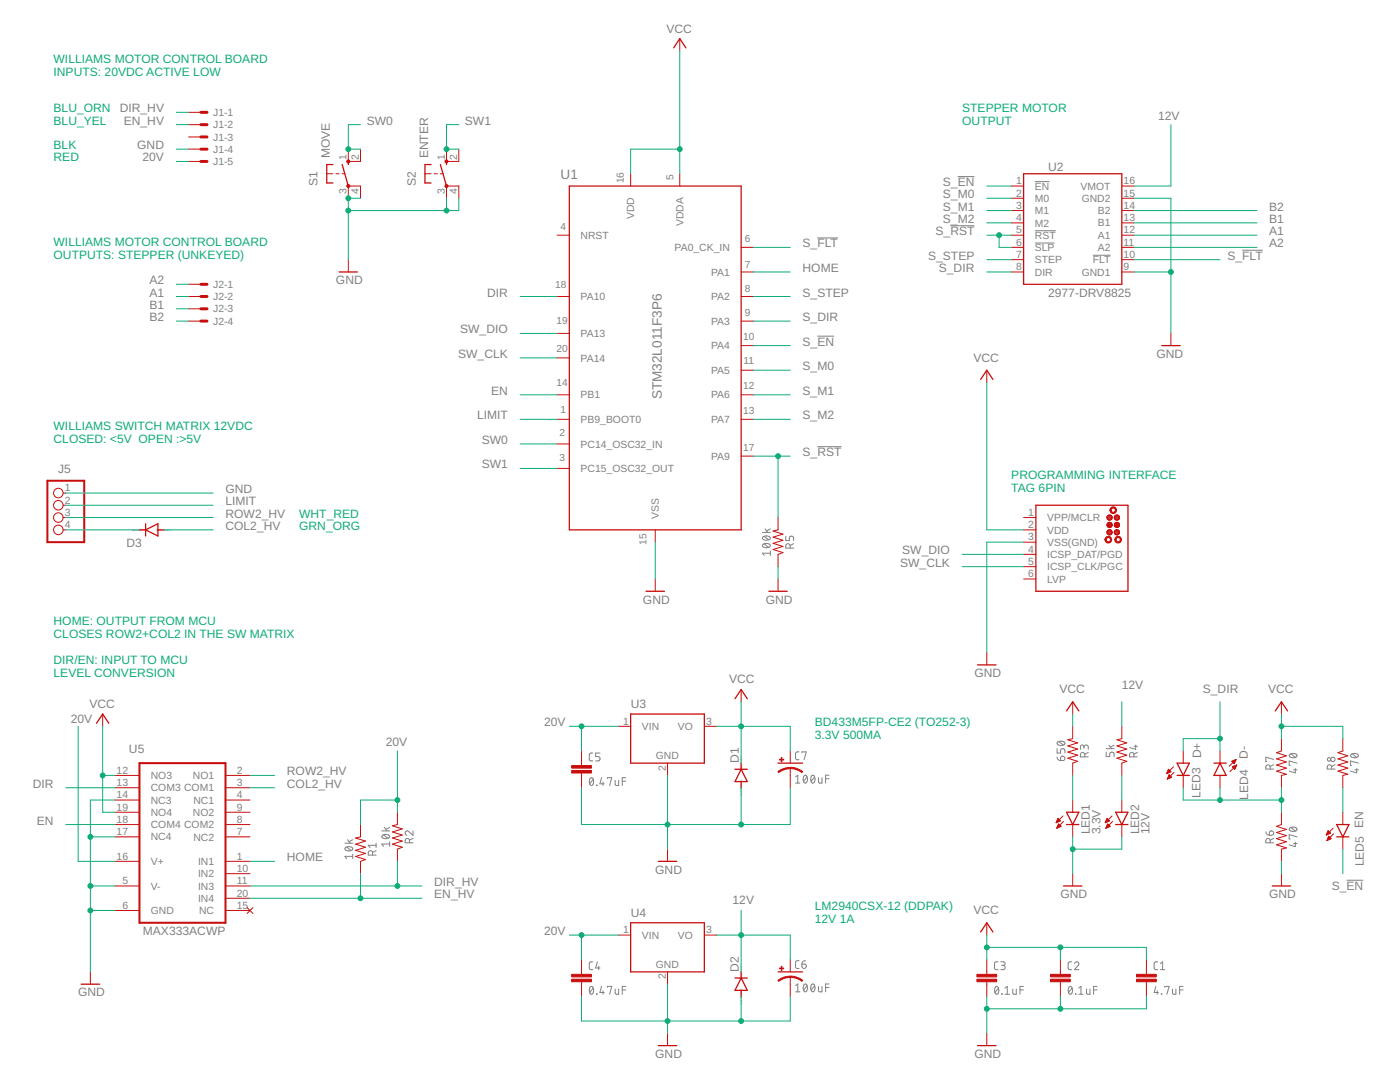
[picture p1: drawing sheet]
<svg xmlns="http://www.w3.org/2000/svg" width="279mm" height="216mm" viewBox="0 0 279 216" stroke-linecap="round" stroke-linejoin="round" font-family="sans-serif">
<g fill="none" stroke="#808080" stroke-width=".2">
<path d="M191.1 35.2h3.4M206.5 36.2h2.9M163.1 47.5h4.1M189.7 45h4.8M206.5 46h4.2M206.5 48.5h4M218.1 50.9h3.5M247.9 49.9h4.1M163.1 67.1h3.4M163.1 89.1h4.8M152.2 106.2h1.5M152.3 108.6a.99 .99 0 0 1 1.4 .3 .91 .91 0 0 1-1.5 0z"/>
<path d="M152.3 107.1a.99 .99 0 0 1 1.4 .3 .91 .91 0 0 1-1.5 0zM152.5 108.5l.9 .7M152.5 107l.9 .7M152.7 105.5l.5 .7M153.7 110.4h-1.5l.3 .4M153.7 109.9v.9M153.7 105.5l-.7 .4M156.8 107v.9h.7v-.6a.44 .44 0 0 1 .5-.3 .44 .44 0 0 1 .4 .3v.6M157.7 109.4v-.5a.43 .43 0 0 0-.4-.4 .43 .43 0 0 0-.5 .4v.5h1.6M158.4 108.5l-.7 .3M117.8 155.3l.2-.1a.94 .94 0 0 1 0 1.5 .97 .97 0 0 1-.2-1.4zM118.3 150.3h-.5l-.2 .3v1l.2 .2h.5"/>
<path d="M118.4 155.5l-.7 .9M119.1 156.7h.1M119.7 150.3h-.8v.7h.5a.44 .44 0 0 1 .3 .4 .44 .44 0 0 1-.3 .4h-.5M120.1 155.2l-.4 1.2h.9M120.3 156v.7M121.2 155.3v-.1h.9l-.4 1.5M122.8 155.7v.9l.2 .1h.5v-1M124.2 155.9h.7M124.9 155.2h-.7v1.5M158.8 155l.4-.3v1.6M158.8 156.3h.8M159.5 150l-.5 .1-.2 .3v1l.2 .2h.5"/>
<path d="M160 150.2v-.2h.9l-.4 1.6M160.5 154.8l.2-.1a.91 .91 0 0 1 0 1.6 .97 .97 0 0 1-.2-1.5zM161.1 155l-.7 .9M162 154.8l.2-.1a.91 .91 0 0 1 0 1.6 .97 .97 0 0 1-.2-1.5zM162.6 155l-.7 .9M163.3 155.2v.8l.3 .3h.4v-1.1M164.8 155.4h.7M165.5 154.7h-.7v1.6M211 151.1l.1 .4 .6 .3M211 149.4v.9h.7v-.6a.45 .45 0 0 1 .4-.3 .45 .45 0 0 1 .4 .3v.6M211.1 148.1a.97 .97 0 0 1 1.4 .2 .91 .91 0 0 1-1.5 0zM211.3 148l.9 .7"/>
<path d="M211.8 151a.44 .44 0 0 1 .7 .1 .44 .44 0 0 1-.4 .7h-.4zM216.3 149.1a.43 .43 0 0 1 .5-.4 .43 .43 0 0 1 .4 .4v.4M216.3 149.3v-.5l-.4-.1-.2 .1-.1 .7M216.5 151v-.4a.43 .43 0 0 0-.4-.5 .43 .43 0 0 0-.5 .5v.4h1.6M217.2 150.1l-.7 .4M220.8 150.1v.9h.7v-.6a.45 .45 0 0 1 .4-.3 .45 .45 0 0 1 .4 .3v.6M220.8 149.4h1.5M221.3 148.7l.5 .7M222.3 148.7l-.7 .4M226.3 151v-.4a.43 .43 0 0 0-.4-.5 .43 .43 0 0 0-.5 .5v.4h1.6M226.3 148.9h.7M226.7 148.7v.8l-1.3-.3"/>
<path d="M227 150.1l-.7 .4M253.5 153.5v-.5a.43 .43 0 0 0-.4-.4 .43 .43 0 0 0-.5 .4v.5h1.6M254.2 151.5l-1.6-.4v.9h.2M254.2 152.6l-.7 .4M257.4 150.5a.97 .97 0 0 1 1.4 .3 .91 .91 0 0 1-1.5 0zM257.6 150.4l.9 .7M258.1 153.6h.7M258.5 153.4v.8l-1.2-.3M258.8 152.3l-1.5-.5v.9h.2M265.7 153.5v-.5a.43 .43 0 0 0-.4-.4 .43 .43 0 0 0-.4 .4v.5h1.5M266.4 152.6l-.7 .4M269.6 150.5a.97 .97 0 0 1 1.5 .3 .91 .91 0 0 1-1.6 0z"/>
<path d="M269.9 150.4l.9 .7M270.4 153.6h.7M270.8 153.4v.8l-1.3-.3M271.1 152.3l-1.6-.5v.9h.2M68.8 168.3h1.6M68.9 169.1a.97 .97 0 0 1 1.5 .3 .94 .94 0 0 1-1.6 0zM69.2 169l.9 .7M69.4 167.6l.5 .7M70.4 170.9h-1.6l.4 .4M70.4 170.4v.9M70.4 167.6l-.7 .3M74.4 170.6v-.4a.43 .43 0 0 0-.5-.5 .43 .43 0 0 0-.4 .5v.4h1.6"/>
<path d="M75.1 169.7l-.7 .4M75.1 168.7h-1.6l.4 .4M75.1 168.3v.8M76.2 165.8h1.6M76.3 166.7a.99 .99 0 0 1 1.5 .2 .91 .91 0 0 1-1.6 0zM76.5 166.6l.9 .7M76.7 165.1l.5 .7M77.8 168.4h-1.6l.3 .5M77.8 168v.9M77.8 165.1l-.8 .4M81.7 168.2v-.5a.43 .43 0 0 0-.4-.4 .43 .43 0 0 0-.4 .4v.5h1.5M82.4 165.8v.9l-.8-.8a.43 .43 0 0 0-.7 .1 .43 .43 0 0 0 .3 .7"/>
<path d="M82.4 167.3l-.7 .3M252.6 166l.3 .5 .4 .2M253.4 165.9a.44 .44 0 0 1 .7 .1 .44 .44 0 0 1-.3 .7h-.5zM253.5 168.2v-.5a.43 .43 0 0 0-.4-.4 .43 .43 0 0 0-.5 .4v.5h1.6M254.2 167.3l-.7 .3M257.4 165.2a.99 .99 0 0 1 1.4 .3 .94 .94 0 0 1-1.5 0zM257.6 165.1l.9 .7M258.1 168.3h.7M258.5 168.1v.8l-1.2-.3M258.8 167l-1.5-.5v.9h.2M268.7 175.6h3.4M117.8 196.9l.2-.1a.94 .94 0 0 1 0 1.6 .97 .97 0 0 1-.2-1.5z"/>
<path d="M118.3 191.9l-.5 .1-.2 .3v1l.2 .2h.5M118.4 197.2l-.7 .8M119.1 198.3v.1zM119.2 191.9l-.3 1.2h.8M119.5 192.8v.7M120.1 196.8l-.4 1.2h.9M120.3 197.7v.7M121.2 197v-.2h.9l-.4 1.6M122.8 197.4v.8l.2 .2h.5v-1M124.2 197.5h.7M124.9 196.8h-.7v1.6M158.8 196.7l.4-.4v1.6"/>
<path d="M158.8 197.9h.8M159.5 191.7h-.5l-.2 .3v1l.2 .2 .5 .1M160 192.4h.5a.43 .43 0 0 1 .4 .5 .43 .43 0 0 1-.5 .3 .43 .43 0 0 1-.4-.4zM160.5 196.4l.2-.1a.91 .91 0 0 1 0 1.6 .99 .99 0 0 1-.2-1.5zM160.7 191.7l-.5 .3-.2 .4M161.1 196.7l-.7 .8M162 196.4l.2-.1a.91 .91 0 0 1 0 1.6 .99 .99 0 0 1-.2-1.5zM162.6 196.7l-.7 .8M163.3 196.8l.1 .9 .2 .2h.4v-1.1M164.8 197h.7M165.5 196.3h-.7v1.6M198.7 196.9l.2-.1a.91 .91 0 0 1 0 1.6 .97 .97 0 0 1-.2-1.5z"/>
<path d="M199.2 191.9l-.5 .1-.2 .3v1l.2 .2h.5M199.3 197.2l-.7 .8M199.7 191.9l.7 .1 .2 .2-.2 .4h-.5M199.9 198.3l.1 .1zM200.2 192.6a.43 .43 0 0 1 .4 .5 .43 .43 0 0 1-.4 .4h-.5M200.6 198.4h.9M200.6 197.2l.4-.4v1.6M202.1 197.4v.8l.3 .2h.4v-1M203.6 197.5h.7M204.3 196.8h-.7v1.6M213.4 196.9l.2-.1a.91 .91 0 0 1 0 1.6 .97 .97 0 0 1-.2-1.5zM213.9 191.9l-.6 .1-.1 .3 .1 1.1 .6 .1"/>
<path d="M214 197.2l-.7 .8M214.4 192.3a.43 .43 0 0 1 .6-.4 .43 .43 0 0 1 .2 .7l-.8 .9h.9M214.6 198.3l.1 .1zM215.3 198.4h.9M215.3 197.2l.4-.4v1.6M216.8 197.4v.7l.3 .3h.4v-1M218.2 197.5h.7M218.9 196.8h-.7v1.6M230.7 196.8l-.4 1.2h.9M230.9 197.7v.7M231 191.9l-.5 .1-.2 .3 .1 1 .1 .2h.5M231.6 193.5h.9"/>
<path d="M231.6 192.3l.4-.4v1.6M231.8 198.3l.1 .1zM232.5 197v-.2h.8l-.4 1.6M234 197.4v.8l.3 .2h.4v-1M235.4 197.5h.7M236.1 196.8h-.7v1.6"/>
<circle cx="265.2" cy="151.5" r=".35"/>
<circle cx="266" cy="151.5" r=".43"/>
</g>
<g fill="none" stroke="#c90d0c" stroke-width=".2">
<path d="M135.7 7.7v2.5M37.7 22.4h2.4M37.7 24.9h2.4M37.7 27.3h2.4M37.7 29.8h2.4M37.7 32.2h2.4M65.2 34.7h1.2M67.1 34.7h.6M68.3 34.7h.6M69.5 29.8v2.4h2.4v-2.4M69.5 39.6v-2.5h2.4v2.5M84.8 34.7h1.2"/>
<path d="M86.7 34.7h.6M87.9 34.7h.6M89.1 29.8v2.4h2.5v-2.4M89.1 39.6v-2.5h2.5v2.5M125.9 34.7v2.4M135.7 34.7v2.4M201.8 37.1h2.5M201.8 39.6h2.5M223.9 37.1h2.4M223.9 39.6h2.4M37.7 59.2h2.4M37.7 56.7h2.4"/>
<path d="M69.5 51.8v2.5M111.2 46.9h2.4M111.2 59.2h2.4M147.9 49.4h2.5M147.9 54.3h2.5M147.9 59.2h2.5M201.8 46.9h2.5M201.8 49.4h2.5M201.8 54.3h2.5M201.8 42h2.5M201.8 44.5h2.5M201.8 51.8h2.5"/>
<path d="M223.9 46.9h2.4M223.9 49.4h2.4M223.9 54.3h2.4M223.9 42h2.4M223.9 44.5h2.4M223.9 51.8h2.4M37.7 64.1h2.4M37.7 61.6h2.4M111.2 78.8h2.4M111.2 66.5h2.4M111.2 71.4h2.4M147.9 64.1h2.5"/>
<path d="M147.9 69h2.5M147.9 73.9h2.5M147.9 78.8h2.5M196.9 73.9v2.4M233.7 66.5v2.5M12.6 98.4h.5M111.2 83.7h2.4M111.2 88.6h2.4M111.2 93.5h2.4M147.9 83.7h2.5M147.9 91h2.5M12.6 103.3h.5"/>
<path d="M12.6 105.7h.5M12.6 100.8h.5M130.8 105.7v2.5M130.8 115.5v2.5M155.3 103.3v2.4l-1 .3 2 .6-2 .6 2 .6-2 .6 2 .6-2 .6 2 .7-1 .3v2.5M155.3 115.5v2.5M204.3 103.3h2.4M204.3 105.7h2.4M204.3 108.2h2.4M204.3 110.6h2.4M204.3 113.1h2.4M204.3 115.5h2.4"/>
<path d="M147.9 137.6v2.4M196.9 130.2v2.5M20.5 142.5v2.4M22.9 154.7h4.9M22.9 157.2h4.9M22.9 159.6h4.9M45 154.7h4.9M45 157.2h4.9M45 159.6h4.9M116.1 149.8v3M116.1 154.2v3M123.4 144.9h2.5"/>
<path d="M133.2 152.3v2.4M140.6 144.9h2.4M157.7 149.8v2.5M157.7 153.3v3.9M214.1 140v2.5M214.1 144.9v2.5l-1 .2 2 .6-2 .6 2 .7-2 .6 2 .6-2 .6 2 .6-1 .4v2.4M214.1 159.6v2.5M223.9 144.9v2.5l-1 .2 2 .6-2 .6 2 .7-2 .6 2 .6-2 .6 2 .6-1 .4v2.4M223.9 159.6v2.5M232.9 154.3h.2M232.9 154.2h.4M233 154h.6"/>
<path d="M233 155.4h.1M233 153.9h.6M233 155.3h.3M233.1 153.8h.4M233.1 155.2h.5M233.1 153.7h.3M233.1 155.1h.7M233.2 153.6h.1M233.2 155h.5M233.2 153.5l.5 .5-.9 .4zM233.2 154.8h.4M233.3 154.7h.1"/>
<path d="M233.8 155.1l-.5-.5-.3 .9M233.8 155.1l-.8 .4M234.2 153l-1.4 1.4M234.3 154.1l-1.3 1.4M236.1 149.8v2.5M236.1 154.7v2.5M243.5 149.8v2.5M243.5 154.7v2.5M245.8 151.9l.9-.3-.4 .8zM245.9 152h.6M245.9 153l.9-.3-.4 .8zM246 153h.7"/>
<path d="M246 152.1h.4M246 151.8h.5M246 153.1h.6M246.1 152.2h.3M246.1 153.2h.4M246.2 152.3h.2M246.3 152.9h.4M246.3 151.7h.3M246.3 153.3h.2M246.4 153.5h.1M246.5 152.8h.2M246.5 151.6h.2"/>
<path d="M246.7 151.6l-1.4 1.3M246.8 152.7l-1.4 1.3M246.8 152.7h.1M255.7 140v2.5M255.7 147.4v2.4l-.9 .4 1.9 .6-1.9 .6 1.9 .6-1.9 .7 1.9 .6-1.9 .6 1.9 .6-1 .2v2.5M268 147.4v2.4l-1 .4 2 .6-2 .6 2 .6-2 .7 2 .6-2 .6 2 .6-1 .2v2.5M22.9 171.9h4.9M22.9 176.8h4.9M22.9 162.1h4.9M22.9 164.5h4.9M22.9 167h4.9M45 171.9h4.9"/>
<path d="M45 174.3h4.9M45 176.8h4.9M45 179.2h4.9M45 162.1h4.9M45 164.5h4.9M45 167h4.9M71.9 164.5v2.5l-.9 .2 1.9 .6-1.9 .6 1.9 .7-1.9 .6 1.9 .6-1.9 .6 1.9 .6-1 .4v2.4M79.3 162.1v2.4l-1 .3 2 .6-2 .6 2 .6-2 .6 2 .6-2 .6 2 .7-1 .3v2.5M133.2 169.4v2.5M210.8 164.1h.2M210.9 163.9h.4M210.9 163.8h.7"/>
<path d="M210.9 165.2h.1M211 163.7h.6M211 165.1h.3M211 163.6h.4M211 165h.6M211.1 163.5h.2M211.1 164.9h.6M211.1 163.4h.1M211.1 164.8h.5M211.1 163.3l.5 .5-.8 .4zM211.2 164.6h.3M211.2 164.5h.2"/>
<path d="M211.3 164.4l.5 .5-.9 .4zM212.1 162.8l-1.3 1.4M212.2 163.9l-1.3 1.4M214.1 164.5v2.5M214.1 174.3v2.5M220.6 164.1h.2M220.7 163.9h.4M220.7 163.8h.7M220.7 165.2h.1M220.8 163.7h.6M220.8 165.1h.3M220.8 163.6h.4"/>
<path d="M220.8 165h.6M220.9 163.5h.2M220.9 164.9h.6M220.9 163.4h.1M220.9 164.8h.5M220.9 163.3l.5 .5-.8 .4zM221 164.6h.3M221 164.5h.2M221.1 164.4l.5 .5-.9 .4zM221.9 162.8l-1.3 1.4M222 163.9l-1.3 1.4M223.9 164.5v2.5"/>
<path d="M255.7 162.1v2.4l-.9 .4 1.9 .6-1.9 .6 1.9 .6-1.9 .6 1.9 .7-1.9 .6 1.9 .6-1 .2v2.5M255.7 174.3v2.5M264.7 166.6h.1M264.8 166.5h.2M264.8 166.4h.5M264.8 166.2h.7M264.8 167.6h.2M264.9 166.1h.5M264.9 167.5h.4M264.9 166h.4M264.9 167.4h.6M265 165.9h.2"/>
<path d="M265 167.3h.6M265 165.8h.1M265 167.2h.5M265.1 167h.3M265.1 166.9h.2M265.2 166.9l.5 .4-.9 .4zM265.5 166.2l-.5-.4-.3 .8M265.5 166.2l-.8 .4M266 165.3l-1.3 1.3M266.1 166.4l-1.3 1.3M268 162.1v2.4M268 167v2.4"/>
<path d="M18 193.9v2.5M22.9 181.7h4.9M45 181.7h4.9M49.3 181.1l1.2 1.2M50.5 181.1l-1.2 1.2M116.1 191.5v2.9M116.1 195.9v2.9M123.4 186.6h2.5M133.2 193.9v2.5M140.6 186.6h2.4M157.7 191.5v2.4M157.7 194.9v3.9"/>
<path d="M196.9 184.1v2.5M196.9 191.5v2.9M196.9 195.9v2.9M211.6 191.5v2.9M211.6 195.9v2.9M228.8 191.5v2.9M228.8 195.9v2.9M133.2 206.2v2.4M196.9 206.2v2.4"/>
<circle cx="11.6" cy="98.4" r=".95"/>
<circle cx="11.6" cy="105.7" r=".95"/>
<circle cx="11.6" cy="100.8" r=".95"/>
<circle cx="11.6" cy="103.3" r=".95"/>
</g>
<g fill="none" stroke="#c90d0c" stroke-width=".25">
<path d="M134.5 9.5l1.2-1.8 1.2 1.8M66.4 32.8h-1.2v3.7h1.2M68.3 32.8l1.2 4.3M69.5 32.2v.6M86 32.8h-1.2v3.7h1.2M87.9 32.8l1.2 4.3M89.1 32.2v.6M113.6 37.1h34.3v68.6h-34.3zM204.3 34.7h19.6v22h-19.6zM67.7 54.3h3.6M195.7 75.7l1.2-1.8 1.3 1.8M231.9 69h3.6"/>
<path d="M27.8 105.7h1.3M29.1 105.7l2.4-1.2v2.5zM29.1 104.5v2.5M31.5 105.7h1.2M128.9 118h3.7M153.4 118h3.7M206.7 100.8h18.4v17.2h-18.4zM221 103.4h.9M221 103.1h.9M221 103.4a.49 .49 0 0 1 .4-.6 .49 .49 0 0 1 .5 .6M221 103.4v.2M221 106.3a.48 .48 0 0 0 .4 .4 .48 .48 0 0 0 .5-.4"/>
<path d="M221 104.8h.9M221 104.6h.9M221 104.6a.5 .5 0 0 0 .2 .6 .5 .5 0 0 0 .6-.1M221 106.1v.2M221 106.3h.9M221 106.1h.9M221 105.9l.3-.2 .5 .2M221 103.6l.3 .2 .5-.2M221 103.6h.8M221 105.9v.2M221 105.9h.8M221.1 105.1h.7"/>
<path d="M221.1 104.4h.7M221.1 106.6h.7M221.1 102.9h.7M221.8 104.4a.5 .5 0 0 0-.5-.1 .5 .5 0 0 0-.3 .3M221.8 104.4l.1 .2M221.8 105.9l.1 .2M221.9 103.4l-.1 .2M221.9 104.6l-.1 .5M221.9 106.1v.2M222.4 103.4a.5 .5 0 0 1 .5-.6 .5 .5 0 0 1 .5 .6M222.4 104.6l.1 .5M222.4 106.1v.2"/>
<path d="M222.4 103.4l.1 .2M222.4 103.4h1M222.4 104.8h1M222.4 106.3a.5 .5 0 0 0 .5 .4 .5 .5 0 0 0 .5-.4M222.4 106.1h1M222.4 103.1h1M222.4 104.6h1M222.4 106.3h1M222.5 103.6h.8M222.5 105.9l.3-.2 .5 .2M222.5 104.4a.48 .48 0 0 1 .8 0M222.5 104.4l-.1 .2"/>
<path d="M222.5 105.1a.48 .48 0 0 0 .8 0M222.5 105.1h.8M222.5 105.9h.8M222.5 105.9l-.1 .2M222.5 104.4h.8M222.5 106.6h.8M222.6 102.9h.6M223.3 104.4l.1 .2M223.3 105.9l.1 .2M223.4 104.6l-.1 .5M223.4 106.1v.2M223.4 103.4l-.4 .4-.5-.2"/>
<path d="M146.7 139.4l1.2-1.8 1.2 1.8M195.1 132.7h3.7M19.3 144.3l1.2-1.8 1.2 1.8M125.9 142.5h14.7v9.8h-14.7zM146.7 153.5h2.4M147.9 152.3v1.2M147.9 156v1.2M147.9 153.5l1.2 2.5h-2.4zM155.3 152.3h4.9M212.9 141.9l1.2-1.9 1.2 1.9M234.9 152.3h2.5l-1.3 2.4zM234.9 154.7h2.5"/>
<path d="M242.3 152.3h2.4M243.5 152.3l1.2 2.4h-2.4zM254.5 141.9l1.2-1.9 1.3 1.9M131.4 171.9h3.7M212.2 176.8h3.7M212.9 162.1h2.4l-1.2 2.4zM212.9 164.5h2.4M222.7 164.5h2.4M222.7 162.1h2.4l-1.2 2.4zM253.9 176.8h3.7M266.8 164.5h2.4l-1.2 2.5zM266.8 167h2.4"/>
<path d="M16.2 196.4h3.7M125.9 184.1h14.7v9.8h-14.7zM146.7 195.2h2.4M147.9 193.9v1.3M147.9 197.6v1.2M147.9 195.2l1.2 2.4h-2.4zM155.3 193.9h4.9M195.7 186l1.2-1.9 1.3 1.9M131.4 208.6h3.7M195.1 208.6h3.7"/>
</g>
<g fill="#c90d0c" stroke="#c90d0c" stroke-width=".2">
<path d="M226.8 195.4h4v.5h-4z"/>
<path d="M226.8 194.4h4v.5h-4z"/>
<path d="M209.7 195.4h3.9v.5h-3.9z"/>
<path d="M209.7 194.4h3.9v.5h-3.9z"/>
<path d="M195 195.4h3.9v.5h-3.9z"/>
<path d="M195 194.4h3.9v.5h-3.9z"/>
<path d="M155.6 193.2h.8v.1h-.8z"/>
<path d="M155.9 192.8h.1v.9h-.1z"/>
<path d="M155.6 151.5h.8v.1h-.8z"/>
<path d="M155.9 151.2h.1v.8h-.1z"/>
<path d="M114.1 153.7h3.9v.5h-3.9z"/>
<path d="M114.1 152.8h3.9v.5h-3.9z"/>
<path d="M114.1 195.4h3.9v.5h-3.9z"/>
<path d="M114.1 194.4h3.9v.5h-3.9z"/>
</g>
<g fill="#c90d0c" stroke="#c90d0c" stroke-width=".2">
<path d="M221.7 101.3a.66 .66 0 0 1 1 .1 .66 .66 0 0 1-.3 1 .66 .66 0 0 1-.9-.6h.2a.43 .43 0 0 1 .6-.4 .43 .43 0 0 1 .2 .6 .43 .43 0 0 1-.7 0l-.1-.2h-.2z" fill-rule="evenodd"/>
<path d="M220.7 107.2a.67 .67 0 0 1 1.1 .2 .67 .67 0 0 1-.5 1 .67 .67 0 0 1-.8-.7h.3a.43 .43 0 0 1 .6-.4 .43 .43 0 0 1 .1 .7 .43 .43 0 0 1-.7-.2v-.1h-.3z" fill-rule="evenodd"/>
<path d="M222.7 107.2a.67 .67 0 0 1 1 .1 .67 .67 0 0 1-.4 1 .67 .67 0 0 1-.8-.6h.2a.42 .42 0 0 1 .6-.4 .42 .42 0 0 1 .2 .6 .42 .42 0 0 1-.7-.1l-.1-.1h-.2z" fill-rule="evenodd"/>
<path d="M157.7 194.8l1.3 .2 1.2 .6-.2 .2-.8-.5-1.5-.3z" fill-rule="evenodd"/>
<path d="M155.3 195.6l1.1-.6 1.3-.2v.2l-1 .2-1.3 .6z" fill-rule="evenodd"/>
<path d="M157.7 153.1l1.3 .2 1.2 .7-.2 .2-1.3-.7-1-.1z" fill-rule="evenodd"/>
<path d="M155.3 154l1.1-.6 1.3-.3v.3l-1 .1-1.3 .7z" fill-rule="evenodd"/>
<path d="M69.3 36.9h.4l.1 .2-.1 .2-.2 .1-.2-.1z" fill-rule="evenodd"/>
<path d="M69.3 32h.4l.1 .2-.1 .2h-.4z" fill-rule="evenodd"/>
<path d="M88.9 36.9h.4l.1 .2-.1 .2-.2 .1-.2-.1z" fill-rule="evenodd"/>
<path d="M88.9 32h.4l.1 .2-.1 .2h-.4z" fill-rule="evenodd"/>
</g>
<path d="M40.1 22.4h1.2M40.1 24.9h1.2M40.1 27.3h1.2M40.1 29.8h1.2M40.1 32.2h1.2M40.1 56.7h1.2M40.1 59.2h1.2M40.1 61.6h1.2M40.1 64.1h1.2" fill="none" stroke="#c90d0c" stroke-width=".59"/>
<path d="M9.5 95.9h7.3v12.3h-7.3zM27.8 152.3h17.2v31.8h-17.2z" fill="none" stroke="#c90d0c" stroke-width=".4"/>
<g fill="none" stroke="#0dab76" stroke-width=".2">
<path d="M135.7 10.2v24.5M35.2 29.8h2.5M35.2 32.2h2.5M35.2 22.4h2.5M35.2 24.9h2.5M71.9 39.6h-2.4v12.2M71.9 24.9h-2.4v4.9h2.4M89.1 39.6v2.4M91.6 24.9h-2.5v4.9h2.5M91.6 39.6v2.4h-22.1M135.7 29.8h-9.8v4.9M196.9 39.6h4.9"/>
<path d="M196.9 37.1h4.9M226.3 39.6h7.4v26.9M233.7 24.9v12.2h-7.4M35.2 59.2h2.5M35.2 56.7h2.5M103.8 59.2h7.4M150.4 54.3h7.3M150.4 59.2h7.3M150.4 49.4h7.3M196.9 54.3h4.9M196.9 42h4.9M196.9 46.9h4.9"/>
<path d="M196.9 44.5h4.9M196.9 51.8h4.9M199.4 46.9v2.5h2.4M226.3 54.3h7.4M226.3 42h24.5M226.3 46.9h24.5M226.3 49.4h24.5M226.3 44.5h24.5M226.3 51.8h17.2M35.2 61.6h2.5M35.2 64.1h2.5M103.8 66.5h7.4"/>
<path d="M103.8 71.4h7.4M103.8 78.8h7.4M150.4 64.1h7.3M150.4 69h7.3M150.4 73.9h7.3M150.4 78.8h7.3M196.9 76.3v29.4h7.4M13.1 98.4h29.4M103.8 83.7h7.4M103.8 88.6h7.4M103.8 93.5h7.4M150.4 91h7.3"/>
<path d="M150.4 83.7h7.3M155.3 91v12.3M13.1 105.7h14.7M13.1 103.3h29.4M13.1 100.8h29.4M32.7 105.7h9.8M130.8 108.2v7.3M155.3 113.1v2.4M192 110.6h12.3M192 113.1h12.3M204.3 108.2h-7.4v22M13.1 157.2h9.8"/>
<path d="M15.6 144.9v27h7.3M20.5 144.9v17.2h2.4M20.5 154.7h2.4M22.9 159.6h-4.9v34.3M49.9 154.7h4.9M49.9 157.2h4.9M79.3 159.6h-7.4v4.9M79.3 149.8v12.3M113.6 144.9h9.8M116.1 144.9v4.9M116.1 157.2v7.3h41.6v-7.3M133.2 154.7v14.7"/>
<path d="M143 144.9h14.7v4.9M147.9 140v12.3M147.9 157.2v7.3M214.1 142.5v2.4M214.1 154.7v4.9M223.9 140v4.9M223.9 154.7v4.9M236.1 157.2v2.4h19.6M243.5 140v9.8M243.5 157.2v2.4M243.5 147.4h-7.4v2.4M255.7 142.5v4.9"/>
<path d="M255.7 157.2v4.9M255.7 144.9h12.3v2.5M268 157.2v4.9M13.1 164.5h9.8M18 176.8h4.9M18 167h4.9M49.9 176.8h34.3M49.9 171.9h4.9M49.9 179.2h34.3M71.9 174.3v4.9M79.3 171.9v4.9M214.1 167v7.3"/>
<path d="M223.9 167v2.4h-9.8M255.7 171.9v2.4M268 169.4v4.9M18 181.7h4.9M113.6 186.6h9.8M116.1 198.8v4.9h41.6v-4.9M116.1 186.6v4.9M133.2 196.4v9.8M143 186.6h14.7v4.9M147.9 181.7v12.2M147.9 198.8v4.9M196.9 186.6v4.9"/>
<path d="M196.9 198.8v7.4M196.9 189h31.9v2.5M211.6 189v2.5M211.6 198.8v2.5M228.8 198.8v2.5h-31.9"/>
</g>
<g fill="#0dab76" stroke="#0dab76" stroke-width=".2">
<circle cx="233.7" cy="54.3" r=".49"/>
<circle cx="196.9" cy="201.3" r=".49"/>
<circle cx="211.6" cy="201.3" r=".49"/>
<circle cx="133.2" cy="203.7" r=".49"/>
<circle cx="147.9" cy="203.7" r=".49"/>
<circle cx="133.2" cy="164.5" r=".49"/>
<circle cx="147.9" cy="164.5" r=".49"/>
<circle cx="18" cy="181.7" r=".49"/>
<circle cx="18" cy="176.8" r=".49"/>
<circle cx="18" cy="167" r=".49"/>
<circle cx="214.1" cy="169.4" r=".49"/>
<circle cx="69.5" cy="39.6" r=".49"/>
<circle cx="69.5" cy="42" r=".49"/>
<circle cx="89.1" cy="42" r=".49"/>
<circle cx="135.7" cy="29.8" r=".49"/>
<circle cx="196.9" cy="189" r=".49"/>
<circle cx="211.6" cy="189" r=".49"/>
<circle cx="147.9" cy="144.9" r=".49"/>
<circle cx="20.5" cy="154.7" r=".49"/>
<circle cx="255.7" cy="144.9" r=".49"/>
<circle cx="116.1" cy="144.9" r=".49"/>
<circle cx="116.1" cy="186.6" r=".49"/>
<circle cx="79.3" cy="159.6" r=".49"/>
<circle cx="147.9" cy="186.6" r=".49"/>
<circle cx="243.5" cy="147.4" r=".49"/>
<circle cx="155.3" cy="91" r=".49"/>
<circle cx="199.4" cy="46.9" r=".49"/>
<circle cx="79.3" cy="176.8" r=".49"/>
<circle cx="71.9" cy="179.2" r=".49"/>
<circle cx="255.7" cy="159.6" r=".49"/>
<circle cx="243.5" cy="159.6" r=".49"/>
<circle cx="69.5" cy="29.8" r=".49"/>
<circle cx="89.1" cy="29.8" r=".49"/>
</g>
<g font-size="2.7" fill="#808080">
<text x="111.9" y="35.7">U1</text>
<text x="132.1" y="79.7" transform="rotate(-90 132.1 79.7)">STM32L011F3P6</text>
</g>
<g font-size="2.4" fill="#808080">
<text x="133" y="6.5">VCC</text>
<text x="23.9" y="22.4">DIR_HV</text>
<text x="231.1" y="23.9">12V</text>
<text x="24.7" y="24.9">EN_HV</text>
<text x="27.4" y="29.8">GND</text>
<text x="73.2" y="24.9">SW0</text>
<text x="92.8" y="24.9">SW1</text>
<text x="28.4" y="32.2">20V</text>
<text x="65.8" y="31.6" transform="rotate(-90 65.8 31.6)">MOVE</text>
<text x="85.4" y="31.6" transform="rotate(-90 85.4 31.6)">ENTER</text>
<text x="209.2" y="34.1">U2</text>
<text x="63.4" y="37.1" transform="rotate(-90 63.4 37.1)">S1</text>
<text x="83" y="37.1" transform="rotate(-90 83 37.1)">S2</text>
<text x="188.2" y="37.1">S_EN</text>
<text x="188.2" y="39.6">S_M0</text>
<text x="186.7" y="46.9">S_RST</text>
<text x="188.2" y="42">S_M1</text>
<text x="188.2" y="44.5">S_M2</text>
<text x="253.3" y="46.9">A1</text>
<text x="253.3" y="44.5">B1</text>
<text x="253.3" y="42">B2</text>
<text x="160.2" y="49.4">S_FLT</text>
<text x="185.2" y="51.8">S_STEP</text>
<text x="245" y="51.8">S_FLT</text>
<text x="253.3" y="49.4">A2</text>
<text x="29.8" y="59.2">A1</text>
<text x="29.8" y="56.7">A2</text>
<text x="67.1" y="56.7">GND</text>
<text x="97.2" y="59.2">DIR</text>
<text x="160.2" y="59.2">S_STEP</text>
<text x="160.2" y="54.3">HOME</text>
<text x="187.4" y="54.3">S_DIR</text>
<text x="209.2" y="59.2">2977-DRV8825</text>
<text x="29.8" y="61.6">B1</text>
<text x="29.8" y="64.1">B2</text>
<text x="160.2" y="64.1">S_DIR</text>
<text x="91.4" y="71.4">SW_CLK</text>
<text x="91.8" y="66.5">SW_DIO</text>
<text x="160.2" y="69">S_EN</text>
<text x="230.8" y="71.4">GND</text>
<text x="160.2" y="73.9">S_M0</text>
<text x="194.3" y="72.2">VCC</text>
<text x="95.2" y="83.7">LIMIT</text>
<text x="98" y="78.8">EN</text>
<text x="160.2" y="78.8">S_M1</text>
<text x="160.2" y="83.7">S_M2</text>
<text x="96.1" y="88.6">SW0</text>
<text x="11.6" y="94.3">J5</text>
<text x="96.1" y="93.5">SW1</text>
<text x="160.2" y="91">S_RST</text>
<text x="45" y="98.4">GND</text>
<text x="45" y="100.8">LIMIT</text>
<text x="45" y="103.3">ROW2_HV</text>
<text x="45" y="105.7">COL2_HV</text>
<text x="25.2" y="109.1">D3</text>
<text x="179.7" y="113.1">SW_CLK</text>
<text x="180.1" y="110.6">SW_DIO</text>
<text x="128.3" y="120.4">GND</text>
<text x="152.8" y="120.4">GND</text>
<text x="145.5" y="136.4">VCC</text>
<text x="194.5" y="135.1">GND</text>
<text x="223.9" y="137.6">12V</text>
<text x="17.8" y="141.3">VCC</text>
<text x="125.9" y="141.3">U3</text>
<text x="211.4" y="138.3">VCC</text>
<text x="240.1" y="138.3">S_DIR</text>
<text x="253.1" y="138.3">VCC</text>
<text x="14.1" y="144.2">20V</text>
<text x="77" y="148.8">20V</text>
<text x="108.6" y="144.9">20V</text>
<text x="25.7" y="150.2">U5</text>
<text x="57.3" y="154.7">ROW2_HV</text>
<text x="147.5" y="152.3" transform="rotate(-90 147.5 152.3)">D1</text>
<text x="239.7" y="151.3" transform="rotate(-90 239.7 151.3)">D+</text>
<text x="249" y="151.4" transform="rotate(-90 249 151.4)">D-</text>
<text x="6.5" y="157.2">DIR</text>
<text x="57.3" y="157.2">COL2_HV</text>
<text x="239.6" y="159.1" transform="rotate(-90 239.6 159.1)">LED3</text>
<text x="249.1" y="159.5" transform="rotate(-90 249.1 159.5)">LED4</text>
<text x="7.3" y="164.5">EN</text>
<text x="217.5" y="166.5" transform="rotate(-90 217.5 166.5)">LED1</text>
<text x="219.6" y="166.5" transform="rotate(-90 219.6 166.5)">3.3V</text>
<text x="227.3" y="166.5" transform="rotate(-90 227.3 166.5)">LED2</text>
<text x="229.4" y="166.5" transform="rotate(-90 229.4 166.5)">12V</text>
<text x="57.3" y="171.9">HOME</text>
<text x="272.2" y="172.9" transform="rotate(-90 272.2 172.9)">LED5 EN</text>
<text x="86.7" y="176.8">DIR_HV</text>
<text x="86.7" y="179.2">EN_HV</text>
<text x="130.8" y="174.3">GND</text>
<text x="211.6" y="179.2">GND</text>
<text x="253.3" y="179.2">GND</text>
<text x="265.8" y="177.5">S_EN</text>
<text x="125.9" y="182.9">U4</text>
<text x="146.2" y="180.5">12V</text>
<text x="194.3" y="182.4">VCC</text>
<text x="28.5" y="186.6">MAX333ACWP</text>
<text x="108.6" y="186.6">20V</text>
<text x="147.5" y="193.9" transform="rotate(-90 147.5 193.9)">D2</text>
<text x="15.6" y="198.8">GND</text>
<text x="130.8" y="211.1">GND</text>
<text x="194.5" y="211.1">GND</text>
</g>
<g font-size="2.4" fill="#0dab76">
<text x="10.7" y="12.5">WILLIAMS MOTOR CONTROL BOARD</text>
<text x="10.7" y="15.1">INPUTS: 20VDC ACTIVE LOW</text>
<text x="10.7" y="22.4">BLU_ORN</text>
<text x="192" y="22.3">STEPPER MOTOR</text>
<text x="10.7" y="24.9">BLU_YEL</text>
<text x="10.7" y="29.8">BLK</text>
<text x="192" y="24.9">OUTPUT</text>
<text x="10.7" y="32.2">RED</text>
<text x="10.7" y="49.1">WILLIAMS MOTOR CONTROL BOARD</text>
<text x="10.7" y="51.7">OUTPUTS: STEPPER (UNKEYED)</text>
<text x="10.7" y="85.9">WILLIAMS SWITCH MATRIX 12VDC</text>
<text x="10.7" y="88.4">CLOSED: &lt;5V OPEN :&gt;5V</text>
<text x="201.8" y="95.7">PROGRAMMING INTERFACE</text>
<text x="201.8" y="98.2">TAG 6PIN</text>
<text x="59.7" y="103.3">WHT_RED</text>
<text x="59.7" y="105.7">GRN_ORG</text>
<text x="10.7" y="124.8">HOME: OUTPUT FROM MCU</text>
<text x="10.7" y="127.4">CLOSES ROW2+COL2 IN THE SW MATRIX</text>
<text x="10.7" y="132.5">DIR/EN: INPUT TO MCU</text>
<text x="10.7" y="135.1">LEVEL CONVERSION</text>
<text x="162.6" y="144.8">BD433M5FP-CE2 (TO252-3)</text>
<text x="162.6" y="147.4">3.3V 500MA</text>
<text x="162.6" y="181.6">LM2940CSX-12 (DDPAK)</text>
<text x="162.6" y="184.1">12V 1A</text>
</g>
<g font-size="2.1" fill="#808080">
<text x="42.5" y="23.2">J1-1</text>
<text x="42.5" y="25.6">J1-2</text>
<text x="42.5" y="28.1">J1-3</text>
<text x="42.5" y="30.5">J1-4</text>
<text x="42.5" y="33">J1-5</text>
<text x="69.2" y="31.9" transform="rotate(-90 69.2 31.9)">1</text>
<text x="71.6" y="31.9" transform="rotate(-90 71.6 31.9)">2</text>
<text x="88.8" y="31.9" transform="rotate(-90 88.8 31.9)">1</text>
<text x="91.2" y="31.9" transform="rotate(-90 91.2 31.9)">2</text>
<text x="69.2" y="38.6" transform="rotate(-90 69.2 38.6)">3</text>
<text x="71.6" y="38.6" transform="rotate(-90 71.6 38.6)">4</text>
<text x="88.8" y="38.6" transform="rotate(-90 88.8 38.6)">3</text>
<text x="91.2" y="38.6" transform="rotate(-90 91.2 38.6)">4</text>
<text x="202.8" y="36.8">1</text>
<text x="202.8" y="39.2">2</text>
<text x="202.8" y="41.7">3</text>
<text x="206.5" y="37.9">EN</text>
<text x="206.5" y="40.3">M0</text>
<text x="215.6" y="37.8">VMOT</text>
<text x="215.9" y="40.3">GND2</text>
<text x="224.2" y="41.7">14</text>
<text x="224.2" y="39.2">15</text>
<text x="224.2" y="36.8">16</text>
<text x="115.9" y="47.7">NRST</text>
<text x="126.6" y="43.8" transform="rotate(-90 126.6 43.8)">VDD</text>
<text x="136.4" y="45.1" transform="rotate(-90 136.4 45.1)">VDDA</text>
<text x="202.8" y="44.1">4</text>
<text x="202.8" y="46.6">5</text>
<text x="206.5" y="42.8">M1</text>
<text x="206.5" y="45.2">M2</text>
<text x="206.5" y="47.7">RST</text>
<text x="219.1" y="47.6">A1</text>
<text x="219.1" y="45.2">B1</text>
<text x="219.1" y="42.7">B2</text>
<text x="224.2" y="46.6">12</text>
<text x="224.2" y="44.1">13</text>
<text x="134.6" y="50.1">PA0_CK_IN</text>
<text x="202.8" y="49">6</text>
<text x="202.8" y="51.5">7</text>
<text x="202.8" y="53.9">8</text>
<text x="206.5" y="50.1">SLP</text>
<text x="206.5" y="52.6">STEP</text>
<text x="218.1" y="52.5">FLT</text>
<text x="219.1" y="50.1">A2</text>
<text x="224.2" y="53.9">9</text>
<text x="224.2" y="51.5">10</text>
<text x="224.2" y="49">11</text>
<text x="42.5" y="57.5">J2-1</text>
<text x="42.5" y="59.9">J2-2</text>
<text x="115.9" y="59.9">PA10</text>
<text x="141.9" y="55">PA1</text>
<text x="141.9" y="59.9">PA2</text>
<text x="206.5" y="55">DIR</text>
<text x="215.9" y="55">GND1</text>
<text x="42.5" y="62.4">J2-3</text>
<text x="42.5" y="64.8">J2-4</text>
<text x="141.9" y="64.8">PA3</text>
<text x="115.9" y="67.3">PA13</text>
<text x="141.9" y="69.7">PA4</text>
<text x="115.9" y="72.2">PA14</text>
<text x="141.9" y="74.6">PA5</text>
<text x="115.9" y="79.5">PB1</text>
<text x="141.9" y="79.5">PA6</text>
<text x="115.9" y="84.4">PB9_BOOT0</text>
<text x="115.9" y="89.3">PC14_OSC32_IN</text>
<text x="141.9" y="84.4">PA7</text>
<text x="115.9" y="94.2">PC15_OSC32_OUT</text>
<text x="141.9" y="91.7">PA9</text>
<text x="12.9" y="98">1</text>
<text x="12.9" y="100.5">2</text>
<text x="12.9" y="102.9">3</text>
<text x="12.9" y="105.4">4</text>
<text x="131.5" y="103.5" transform="rotate(-90 131.5 103.5)">VSS</text>
<text x="205.2" y="102.9">1</text>
<text x="205.2" y="105.4">2</text>
<text x="205.2" y="107.8">3</text>
<text x="209" y="104">VPP/MCLR</text>
<text x="209" y="106.5">VDD</text>
<text x="205.2" y="110.3">4</text>
<text x="205.2" y="112.7">5</text>
<text x="209" y="108.9">VSS(GND)</text>
<text x="209" y="111.4">ICSP_DAT/PGD</text>
<text x="209" y="113.8">ICSP_CLK/PGC</text>
<text x="205.2" y="115.2">6</text>
<text x="209" y="116.3">LVP</text>
<text x="124.4" y="144.6">1</text>
<text x="128.1" y="145.7">VIN</text>
<text x="135.3" y="145.7">VO</text>
<text x="140.9" y="144.6">3</text>
<text x="23.3" y="154.4">12</text>
<text x="30.1" y="155.5">NO3</text>
<text x="38.5" y="155.5">NO1</text>
<text x="47.3" y="154.4">2</text>
<text x="130.9" y="151.5">GND</text>
<text x="132.9" y="153.8" transform="rotate(-90 132.9 153.8)">2</text>
<text x="23.3" y="156.8">13</text>
<text x="23.3" y="159.3">14</text>
<text x="23.3" y="161.7">19</text>
<text x="30.1" y="157.9">COM3 COM1</text>
<text x="30.1" y="160.4">NC3</text>
<text x="38.6" y="160.4">NC1</text>
<text x="47.3" y="156.8">3</text>
<text x="47.3" y="159.3">4</text>
<text x="47.3" y="161.7">9</text>
<text x="23.3" y="164.2">18</text>
<text x="23.3" y="166.6">17</text>
<text x="30.1" y="162.8">NO4</text>
<text x="30.1" y="165.3">COM4 COM2</text>
<text x="30.1" y="167.7">NC4</text>
<text x="38.5" y="162.8">NO2</text>
<text x="38.6" y="167.7">NC2</text>
<text x="47.3" y="164.2">8</text>
<text x="47.3" y="166.6">7</text>
<text x="23.3" y="171.5">16</text>
<text x="30.1" y="172.6">V+</text>
<text x="39.5" y="172.6">IN1</text>
<text x="47.3" y="171.5">1</text>
<text x="47.3" y="174">10</text>
<text x="24.4" y="176.4">5</text>
<text x="30.1" y="177.5">V-</text>
<text x="39.5" y="175.1">IN2</text>
<text x="39.5" y="177.5">IN3</text>
<text x="39.5" y="180">IN4</text>
<text x="47.3" y="176.4">11</text>
<text x="47.3" y="178.9">20</text>
<text x="24.4" y="181.3">6</text>
<text x="30.1" y="182.4">GND</text>
<text x="39.7" y="182.4">NC</text>
<text x="47.3" y="181.3">15</text>
<text x="124.4" y="186.2">1</text>
<text x="128.1" y="187.3">VIN</text>
<text x="135.3" y="187.3">VO</text>
<text x="140.9" y="186.2">3</text>
<text x="130.9" y="193.2">GND</text>
<text x="132.9" y="195.4" transform="rotate(-90 132.9 195.4)">2</text>
</g>
<g font-size="2" fill="#808080">
<text x="124.5" y="36.6" transform="rotate(-90 124.5 36.6)">16</text>
<text x="134.4" y="36" transform="rotate(-90 134.4 36)">5</text>
<text x="111.9" y="45.9">4</text>
<text x="148.6" y="48.4">6</text>
<text x="148.6" y="53.4">7</text>
<text x="110.8" y="57.5">18</text>
<text x="148.6" y="58.2">8</text>
<text x="111.1" y="64.7">19</text>
<text x="148.6" y="63">9</text>
<text x="111.1" y="70.3">20</text>
<text x="148.3" y="67.8">10</text>
<text x="111.1" y="77.1">14</text>
<text x="148.3" y="77.6">12</text>
<text x="148.4" y="72.6">11</text>
<text x="111.9" y="82.4">1</text>
<text x="148.3" y="82.7">13</text>
<text x="111.6" y="86.9">2</text>
<text x="148.3" y="89.9">17</text>
<text x="111.6" y="92">3</text>
<text x="129" y="108.7" transform="rotate(-90 129 108.7)">15</text>
</g>
<g font-size=".6" fill="#808080">
<text x="26.2" y="105.9">SpiceOrder 2</text>
<text x="31.1" y="105.9">SpiceOrder 1</text>
<text x="148.1" y="153.9" transform="rotate(-90 148.1 153.9)">SpiceOrder 2</text>
<text x="148.1" y="158.8" transform="rotate(-90 148.1 158.8)">SpiceOrder 1</text>
<text x="148.1" y="195.5" transform="rotate(-90 148.1 195.5)">SpiceOrder 2</text>
<text x="148.1" y="200.4" transform="rotate(-90 148.1 200.4)">SpiceOrder 1</text>
</g>
</svg>
